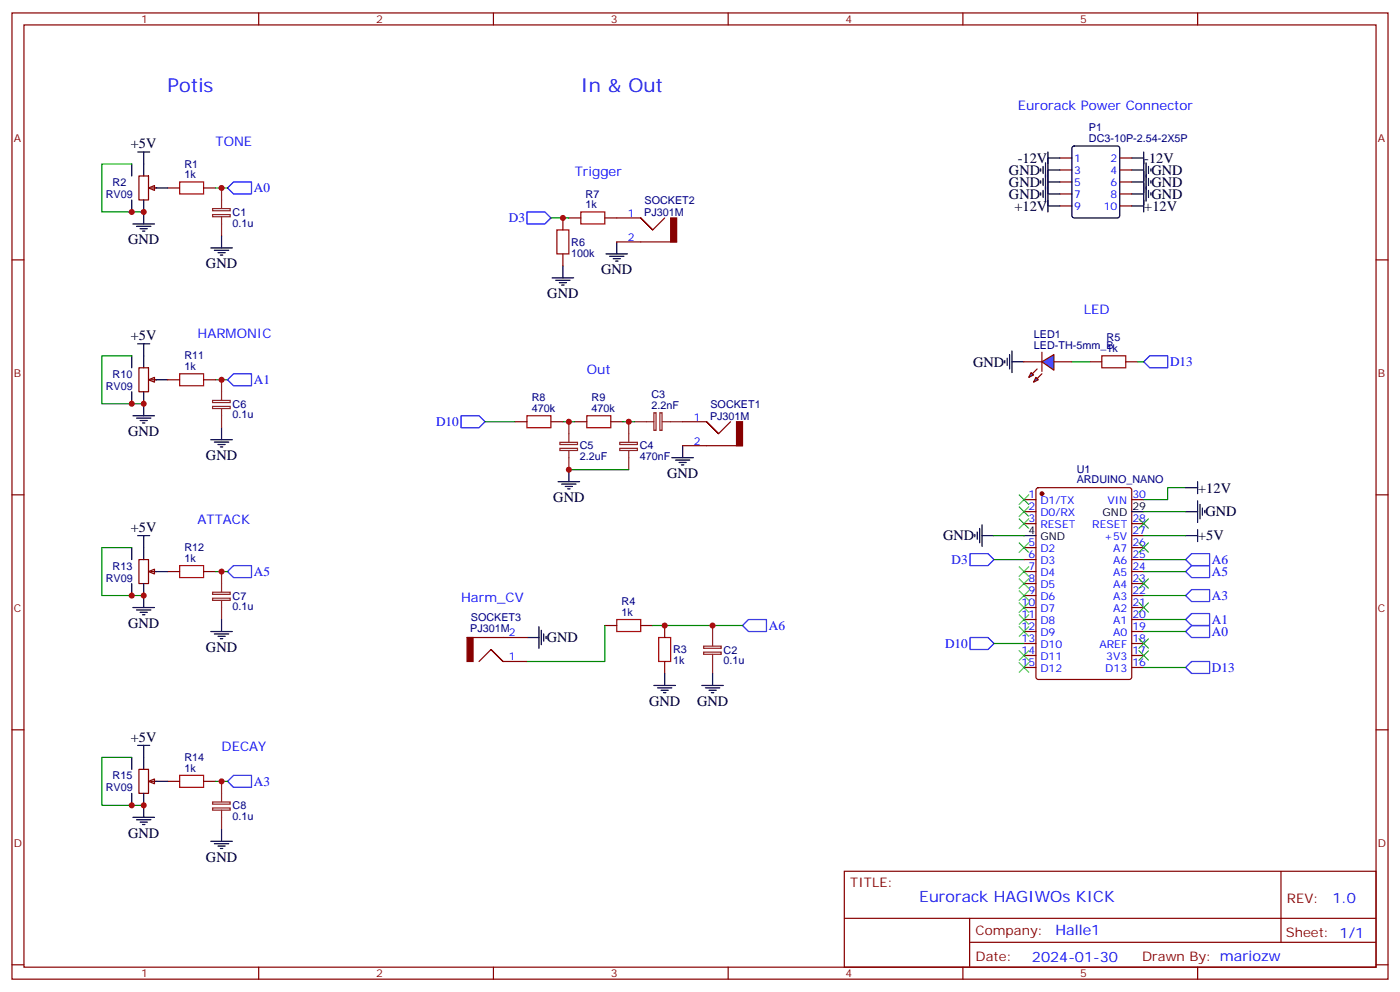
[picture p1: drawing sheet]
<svg xmlns="http://www.w3.org/2000/svg" width="412mm" height="292mm" viewBox="0 0 412 292" stroke-linecap="round" stroke-linejoin="round" font-family="sans-serif">
<g fill="none" stroke="#870000" stroke-width=".35">
<path d="M3.5 3.8h405.4v284.3h-405.4zM7.1 7.3h398.2v277.3h-398.2zM76.2 3.8v3.5M145.3 3.8v3.5M214.5 3.8v3.5M283.6 3.8v3.5M352.8 3.8v3.5M49.4 55.3h3.5M60 55.3h3.5M3.5 76.5h3.6M165.8 64.1v3.6M165.8 74.7v3.5"/>
<path d="M167.6 64.1h3.5M178.2 64.1h3.5M405.3 76.5h3.6M321 106.5h3.6M331.6 106.5h3.5M151.7 124.1h3.5M162.3 124.1h3.5M169.3 124.1h3.6M179.9 124.1h3.5M3.5 145.6h3.6M301.6 147h3.6M301.6 150.6h3.6"/>
<path d="M301.6 154.1h3.6M305.4 143.7l.5-.2h26.8l.6 .4 .1 55.3-.5 .7-27 .1-.7-.5v-55.3zM333.4 147h3.5M333.4 154.1h3.5M333.4 157.6h3.5M405.3 145.6h3.6M301.6 161.1h3.6M301.6 164.7h3.6M301.6 168.2h3.6M301.6 171.7h3.6M301.6 175.3h3.6M301.6 178.8h3.6"/>
<path d="M333.4 161.1h3.5M333.4 164.7h3.5M333.4 168.2h3.5M333.4 171.7h3.5M333.4 175.3h3.5M333.4 178.8h3.5M178.2 184.1h3.5M188.7 184.1h3.6M195.8 184.1v3.5M195.8 194.7v3.5M301.6 182.3h3.6M301.6 185.8h3.6"/>
<path d="M301.6 189.4h3.6M301.6 192.9h3.6M301.6 196.4h3.6M333.4 182.3h3.5M333.4 185.8h3.5M333.4 189.4h3.5M333.4 192.9h3.5M333.4 196.4h3.5M3.5 214.8h3.6M405.3 214.8h3.6M248.7 256.4h156.6v28.2h-156.6zM377.3 256.4v20.9"/>
<path d="M248.7 270.2h156.5M285.6 277.3h119.6M285.6 270.2v14.2M3.5 283.9h3.6M76.2 284.6v3.5M145.3 284.6v3.5M214.5 284.6v3.5M283.6 284.6v3.5M352.8 284.6v3.5M405.3 283.9h3.6"/>
</g>
<circle cx="306.9" cy="145.3" r=".53" fill="#870000" stroke="#870000" stroke-width=".35"/>
<g fill="none" stroke="#000" stroke-width=".35">
<path d="M38.8 48.3v3.5M38.8 58.8v3.6M62.1 73h6.3M63.1 73.7h4.3M64.2 74.4h2.1M64.9 75.1h.7M65.3 69.4v3.6M165.8 78.2v3.6M162.6 81.8h6.4M163.7 82.5h4.2M164.7 83.2h2.2M165.5 83.9h.7"/>
<path d="M296 106.1v.7M296.7 105.4v2.1M297.4 104.4v4.2M298.1 106.5h3.5M298.1 103.3v6.3M167.6 138.2v3.5M164.4 141.7h6.3M165.5 142.5h4.2M166.5 143.2h2.1M167.2 143.9h.7M287.2 157.3v.7M287.9 156.6v2.1"/>
<path d="M288.6 155.5v4.2M289.3 157.6h3.5M289.3 154.4v6.4M301.6 157.6h3.6M333.4 150.6h3.5M349.2 157.6h3.6M349.2 150.6h3.6M352.8 147.4v6.3M352.8 155.9v3.5M353.5 148.4v4.3M354.2 149.5v2.1M354.9 150.2v.7"/>
<path d="M195.8 198.2v3.5M192.6 201.7h6.4M193.7 202.4h4.2M194.7 203.1h2.1M195.4 203.8h.7"/>
</g>
<g fill="none" stroke="#008700" stroke-width=".35">
<path d="M63.5 55.3h3.5M162.3 64.1h5.3M315.7 106.5h5.3M335.1 106.5h1.8M142.9 124.1h8.8M165.8 124.1h3.5M167.6 138.2h17.6M183.4 124.1h3.6M292.8 157.6h8.8M336.9 150.6h12.3M336.9 157.6h12.3M349.2 143.5h-5.2v3.5h-7.1"/>
<path d="M292.8 164.7h8.8M336.9 164.7h12.3M336.9 168.2h12.3M336.9 175.3h12.3M192.3 184.1h26.4M292.8 189.4h8.8M336.9 182.3h12.3M336.9 185.8h12.3M336.9 196.4h12.3"/>
</g>
<path d="M52.9 53.6h7.1v3.5h-7.1zM164 67.7h3.6v7h-3.6zM171.1 62.4h7.1v3.5h-7.1zM324.6 104.7h7v3.5h-7zM155.2 122.3h7.1v3.6h-7.1zM172.9 122.3h7v3.6h-7zM181.7 182.3h7v3.5h-7zM194 187.6h3.6v7.1h-3.6z" fill="none" stroke="#a10000" stroke-width=".35"/>
<g fill="none" stroke="#00f" stroke-width=".35">
<path d="M67 55.3l1.8-1.7h5.3v3.5h-5.3zM155.2 62.4h5.3l1.8 1.7-1.8 1.8h-5.3zM338.7 104.7h5.3v3.5h-5.3l-1.8-1.7zM135.8 122.3h5.3l1.8 1.8-1.8 1.8h-5.3zM285.8 162.9h5.2l1.8 1.8-1.8 1.7h-5.2zM349.2 175.3l1.8-1.8h5.3v3.5h-5.3zM349.2 168.2l1.8-1.8h5.3v3.6h-5.3zM349.2 164.7l1.8-1.8h5.3v3.5h-5.3zM220.5 182.3h5.3v3.5h-5.3l-1.8-1.7zM285.8 187.6h5.2l1.8 1.8-1.8 1.7h-5.2zM349.2 182.3l1.8-1.7h5.3v3.5h-5.3zM349.2 185.8l1.8-1.7h5.3v3.5h-5.3z"/>
<path d="M349.2 196.4l1.8-1.7h5.3v3.5h-5.3z"/>
</g>
<g fill="none" stroke="#8c2424" stroke-width=".35">
<path d="M65.3 55.3v6M62.6 61.4h5.2v.6h-5.2zM62.6 63.1h5.2v.7h-5.2zM65.3 63.8v5.6M164.9 130.2h5.2v.6h-5.2zM164.9 131.9h5.2v.7h-5.2zM167.6 124.1v6M167.6 132.6v5.6M182.6 130.2h5.1v.6h-5.1zM182.6 131.9h5.1v.7h-5.1zM185.2 124.1v6M185.2 132.6v5.6"/>
<path d="M187 124.1h5.6M192.6 121.5h.7v5.1h-.7zM194.4 121.5h.6v5.1h-.6zM195.1 124.1h6M207.3 190.1h5.1v.7h-5.1zM207.3 191.9h5.1v.6h-5.1zM209.9 184.1v6M209.9 192.5v5.7"/>
</g>
<g fill="none" stroke="#3c3" stroke-width=".35">
<path d="M300.2 152.7l2.8 2.8M300.2 159.7l2.8 2.9M300.2 149.2l2.8 2.8M300.2 145.6l2.8 2.8M303 159.7l-2.8 2.9M303 149.2l-2.8 2.8M303 145.6l-2.8 2.8M303 152.7l-2.8 2.8M335.5 152.7l2.8 2.8M335.5 159.7l2.8 2.9M338.3 152.7l-2.8 2.8M338.3 159.7l-2.8 2.9"/>
<path d="M300.2 177.4l2.8 2.8M300.2 173.8l2.8 2.9M300.2 170.3l2.8 2.8M300.2 166.8l2.8 2.8M303 177.4l-2.8 2.8M303 173.8l-2.8 2.9M303 170.3l-2.8 2.8M303 166.8l-2.8 2.8M335.5 170.3l2.8 2.8M335.5 177.4l2.8 2.8M338.3 170.3l-2.8 2.8M338.3 177.4l-2.8 2.8"/>
<path d="M300.2 195l2.8 2.8M300.2 191.5l2.8 2.8M300.2 184.4l2.8 2.9M300.2 180.9l2.8 2.8M303 195l-2.8 2.8M303 191.5l-2.8 2.8M303 184.4l-2.8 2.9M303 180.9l-2.8 2.8M335.5 188l2.8 2.8M338.3 188l-2.8 2.8"/>
</g>
<path d="M43.7 55.3l1.8-.7v1.4z" fill="#f0f0f0" stroke="#870000" stroke-width=".35"/>
<path d="M40.9 51.8h2.8v7h-2.8zM44.4 55.3h1.8" fill="none" stroke="#870000" stroke-width=".35"/>
<g fill="none" stroke="#000" stroke-width=".35">
<path d="M42.3 48.3v3.5M42.3 58.8v7.1M45.9 55.3h3.5M39.2 65.9h6.3M40.2 66.6h4.2M41.3 67.3h2.1M42 68h.7M38.8 104.7v3.5M38.8 115.3v3.5M42.3 118.8v3.5M39.2 122.3h6.3M40.2 123h4.2"/>
<path d="M41.3 123.8h2.1M42 124.5h.7"/>
</g>
<path d="M43.7 111.8l1.8-.7v1.4z" fill="#f0f0f0" stroke="#870000" stroke-width=".35"/>
<path d="M40.9 108.2h2.8v7.1h-2.8zM44.4 111.8h1.8M49.4 111.8h3.5M60 111.8h3.5M49.4 168.2h3.5M60 168.2h3.5" fill="none" stroke="#870000" stroke-width=".35"/>
<g fill="none" stroke="#000" stroke-width=".35">
<path d="M42.3 104.7v3.5M42.3 115.3v3.5M45.9 111.8h3.5M62.1 129.4h6.3M63.1 130.1h4.3M64.2 130.8h2.1M64.9 131.5h.7M65.3 125.9v3.5M38.8 161.1v3.6M38.8 171.7v3.6M62.1 185.8h6.3M63.1 186.5h4.3"/>
<path d="M64.2 187.3h2.1M64.9 188h.7M65.3 182.3v3.5"/>
</g>
<path d="M63.5 111.8h3.5M63.5 168.2h3.5" fill="none" stroke="#008700" stroke-width=".35"/>
<path d="M62.6 117.8h5.2v.7h-5.2zM62.6 119.6h5.2v.6h-5.2zM65.3 111.8v6M65.3 120.2v5.7M62.6 174.3h5.2v.6h-5.2zM62.6 176h5.2v.7h-5.2zM65.3 168.2v6M65.3 176.7v5.6" fill="none" stroke="#8c2424" stroke-width=".35"/>
<path d="M67 111.8l1.8-1.8h5.3v3.5h-5.3zM68.8 166.4h5.3v3.6h-5.3l-1.8-1.8z" fill="none" stroke="#00f" stroke-width=".35"/>
<path d="M52.9 110h7.1v3.5h-7.1zM52.9 166.4h7.1v3.6h-7.1z" fill="none" stroke="#a10000" stroke-width=".35"/>
<path d="M43.7 168.2l1.8-.7v1.4z" fill="#f0f0f0" stroke="#870000" stroke-width=".35"/>
<path d="M40.9 164.7h2.8v7h-2.8zM44.4 168.2h1.8M49.4 229.9h3.5M60 229.9h3.5" fill="none" stroke="#870000" stroke-width=".35"/>
<g fill="none" stroke="#000" stroke-width=".35">
<path d="M39.2 178.8h6.3M40.2 179.5h4.2M42.3 161.1v3.6M42.3 171.7v7.1M45.9 168.2h3.5M41.3 180.2h2.1M42 180.9h.7M38.8 222.9v3.5M38.8 233.5v3.5M62.1 247.6h6.3M63.1 248.3h4.3M64.2 249h2.1"/>
<path d="M64.9 249.7h.7M65.3 244.1v3.5"/>
</g>
<path d="M52.9 228.2h7.1v3.5h-7.1z" fill="none" stroke="#a10000" stroke-width=".35"/>
<path d="M67 229.9l1.8-1.7h5.3v3.5h-5.3z" fill="none" stroke="#00f" stroke-width=".35"/>
<path d="M62.6 236h5.2v.6h-5.2zM62.6 237.8h5.2v.6h-5.2zM65.3 229.9v6M65.3 238.4v5.7" fill="none" stroke="#8c2424" stroke-width=".35"/>
<path d="M63.5 229.9h3.5" fill="none" stroke="#008700" stroke-width=".35"/>
<path d="M43.7 229.9l1.8-.7v1.4z" fill="#f0f0f0" stroke="#870000" stroke-width=".35"/>
<g fill="none" stroke="#870000" stroke-width=".35">
<path d="M312.2 46.5h3.5M312.2 50h3.5M312.2 53.6h3.5M312.2 57.1h3.5M329.8 46.5h3.6M329.8 50h3.6M329.8 53.6h3.6M329.8 57.1h3.6M312.2 60.6h3.5M329.8 60.6h3.6M301.6 106.5h5.3M310.4 106.5h5.3"/>
<path d="M40.9 226.4h2.8v7.1h-2.8zM44.4 229.9h1.8"/>
</g>
<g fill="none" stroke="#000" stroke-width=".35">
<path d="M40.6 44.7h3.5M42.3 44.7v3.6M306.6 49.7v.7M306.6 53.2v.7M306.6 56.7v.7M307.3 49v2.1M307.3 52.5v2.1M307.3 56v2.1M308 47.9v11.3M308.7 46.5h3.5M308.7 44.7v17.7M308.7 50h3.5"/>
<path d="M308.7 53.6h3.5M308.7 57.1h3.5M316 43.2l.4-.2h12.7l.7 .4v20l-.4 .7h-13l-.6-.4-.1-20zM333.4 46.5h3.5M333.4 50h3.5M333.4 53.6h3.5M333.4 57.1h3.5M336.9 44.7v17.7M337.6 47.9v11.3M338.3 49v2.1M338.3 52.5v2.1M338.3 56v2.1"/>
<path d="M339 49.7v.7M339 53.2v.7M339 56.7v.7M178.5 74.7h6.4M179.6 75.4h4.2M180.6 76.1h2.1M181.3 76.8h.7M181.7 71.2v3.5M308.7 60.6h3.5M333.4 60.6h3.5M40.6 101.2h3.5M42.3 101.2v3.5"/>
<path d="M197.9 134.7h6.4M199 135.4h4.2M200 136.1h2.1M200.7 136.8h.7M201.1 131.2v3.5M40.6 157.6h3.5M42.3 157.6v3.5M349.2 143.5h3.6M352.8 141.7v3.6M155.2 187.6h3.5M158.7 184.4v6.4M159.5 185.5v4.2"/>
<path d="M160.2 186.5v2.2M160.9 187.3v.7M209.9 198.2v3.5M40.6 219.4h3.5M42.3 219.4v7M206.7 201.7h6.4M207.8 202.4h4.2M208.8 203.1h2.2M209.5 203.8h.8M42.3 233.5v7M45.9 229.9h3.5M39.2 240.5h6.3"/>
<path d="M40.2 241.2h4.2M41.3 241.9h2.1M42 242.6h.7"/>
</g>
<path d="M335.5 191.5l2.8 2.8M338.3 191.5l-2.8 2.8" fill="none" stroke="#3c3" stroke-width=".35"/>
<path d="M178.2 184.1v10.6h-23" fill="none" stroke="#008700" stroke-width=".35"/>
<g fill="#09f" stroke="#870000" stroke-width=".35">
<path d="M303.7 109.6l.7 .7-1.4 .8z"/>
<path d="M305.2 111.1l.7 .7-1.5 .7z"/>
</g>
<g fill="#870000" stroke="#870000" stroke-width=".35">
<path d="M305.5 108.6l-1.4 1.4z"/>
<path d="M306.9 110l-1.4 1.4z"/>
</g>
<path d="M306.9 103.6v5.7z" fill="#f00" stroke="#870000" stroke-width=".35"/>
<path d="M306.9 106.5l3.5-2.1v4.5z" fill="#09f" stroke="#870000" stroke-width=".35"/>
<g fill="#870000" stroke="#870000" stroke-width=".35">
<path d="M217 124.1h1.7v7.1h-1.7z"/>
<path d="M197.6 64.1h1.7v7.1h-1.7z"/>
<path d="M137.6 187.6h1.7v7.1h-1.7z"/>
</g>
<path d="M181.7 64.1h7M181.7 71.2h17.6M195.8 64.1l-3.5 3.6-3.6-3.6 3.6 3.6M201.1 124.1h7M201.1 131.2h17.6M215.2 124.1l-3.5 3.5-3.6-3.5 3.6 3.5M137.6 187.6h17.6M144.6 191.1l3.6 3.6-3.6-3.6-3.5 3.6M148.2 194.7h7" fill="none" stroke="#870000" stroke-width=".35"/>
<path d="M38.8 48.3h-8.8v14.1h12.3M38.8 104.7h-8.8v14.1h12.3M38.8 161.1h-8.8v14.2h12.3M38.8 222.9h-8.8v14.1h12.3" fill="none" stroke="#008700" stroke-width=".35"/>
<g fill="#c00">
<circle cx="65.3" cy="55.3" r=".88"/>
<circle cx="165.8" cy="64.1" r=".88"/>
<circle cx="167.6" cy="124.1" r=".88"/>
<circle cx="185.2" cy="124.1" r=".88"/>
<circle cx="167.6" cy="138.2" r=".88"/>
<circle cx="65.3" cy="111.8" r=".88"/>
<circle cx="65.3" cy="168.2" r=".88"/>
<circle cx="65.3" cy="229.9" r=".88"/>
<circle cx="195.8" cy="184.1" r=".88"/>
<circle cx="209.9" cy="184.1" r=".88"/>
<circle cx="42.3" cy="118.8" r=".88"/>
<circle cx="38.8" cy="118.8" r=".88"/>
<circle cx="42.3" cy="62.4" r=".88"/>
<circle cx="38.8" cy="62.4" r=".88"/>
<circle cx="42.3" cy="175.3" r=".88"/>
<circle cx="38.8" cy="175.3" r=".88"/>
<circle cx="42.3" cy="237" r=".88"/>
<circle cx="38.8" cy="237" r=".88"/>
</g>
<g font-size="5.6" fill="#00f">
<text x="49.4" y="27.1">Potis</text>
<text x="171.1" y="27.1">In &amp; Out</text>
</g>
<text font-size="4.6" fill="#00f" x="270.8" y="265.4">Eurorack HAGIWOs KICK</text>
<g font-size="4.2">
<text x="38.6" y="43.6">+5V</text>
<text x="299.8" y="47.9">-12V</text>
<text x="337.1" y="47.9">-12V</text>
<text x="297.2" y="51.4">GND</text>
<text x="339.2" y="51.5">GND</text>
<text x="297.2" y="55">GND</text>
<text x="297.2" y="58.5">GND</text>
<text x="339.2" y="55">GND</text>
<text x="339.2" y="58.5">GND</text>
<text x="298.8" y="62.1">+12V</text>
<text x="337.1" y="62.1">+12V</text>
<text x="37.7" y="71.9">GND</text>
<text x="60.7" y="79">GND</text>
<text x="177.1" y="80.7">GND</text>
<text x="161.2" y="87.8">GND</text>
<text x="38.6" y="100.1">+5V</text>
<text x="286.6" y="107.9">GND</text>
<text x="37.7" y="128.4">GND</text>
<text x="60.7" y="135.4">GND</text>
<text x="196.5" y="140.7">GND</text>
<text x="163" y="147.8">GND</text>
<text x="353" y="145">+12V</text>
<text x="355.1" y="152">GND</text>
<text x="38.6" y="156.5">+5V</text>
<text x="277.8" y="159">GND</text>
<text x="353" y="159">+5V</text>
<text x="37.7" y="184.8">GND</text>
<text x="60.7" y="191.9">GND</text>
<text x="161" y="189">GND</text>
<text x="191.2" y="207.7">GND</text>
<text x="205.3" y="207.8">GND</text>
<text x="38.6" y="218.2">+5V</text>
<text x="37.7" y="246.6">GND</text>
<text x="60.7" y="253.6">GND</text>
</g>
<g font-size="4.2" fill="#00f">
<text x="392.5" y="265.7">1.0</text>
<text x="310.9" y="275.2">Halle1</text>
<text x="304" y="283">2024-01-30</text>
</g>
<g font-size="3.9" fill="#00f">
<text x="299.9" y="32.4">Eurorack Power Connector</text>
<text x="63.5" y="43">TONE</text>
<text x="169.3" y="51.8">Trigger</text>
<text x="74.8" y="56.6">A0</text>
<text x="149.9" y="65.4">D3</text>
<text x="319.3" y="92.4">LED</text>
<text x="58.2" y="99.4">HARMONIC</text>
<text x="344.7" y="107.8">D13</text>
<text x="74.8" y="113">A1</text>
<text x="172.9" y="110">Out</text>
<text x="128.4" y="125.4">D10</text>
<text x="58.2" y="154.1">ATTACK</text>
<text x="280.3" y="165.9">D3</text>
<text x="357" y="166">A6</text>
<text x="74.8" y="169.5">A5</text>
<text x="357" y="169.5">A5</text>
<text x="135.8" y="177">Harm_CV</text>
<text x="357" y="176.6">A3</text>
<text x="226.5" y="185.4">A6</text>
<text x="357" y="183.6">A1</text>
<text x="278.4" y="190.6">D10</text>
<text x="357" y="187.2">A0</text>
<text x="357" y="197.8">D13</text>
<text x="65.3" y="221.1">DECAY</text>
<text x="74.8" y="231.2">A3</text>
</g>
<g font-size="3.9" fill="#800">
<text x="250.5" y="261">TITLE:</text>
<text x="379.1" y="265.7">REV:</text>
<text x="287.4" y="275.2">Company:</text>
<text x="378.7" y="275.8">Sheet: 1/1</text>
<text x="287.4" y="282.9">Date:</text>
<text x="336.4" y="282.9">Drawn By: mariozw</text>
</g>
<g font-size="3.2" fill="#800">
<text x="41.6" y="6.8">1</text>
<text x="110.8" y="6.8">2</text>
<text x="179.9" y="6.8">3</text>
<text x="249.1" y="6.8">4</text>
<text x="318.2" y="6.8">5</text>
<text x="4.1" y="41.9">A</text>
<text x="405.9" y="41.9">A</text>
<text x="4.1" y="111.1">B</text>
<text x="405.9" y="111.1">B</text>
<text x="4.1" y="180.2">C</text>
<text x="405.9" y="180.2">C</text>
<text x="4.1" y="249.3">D</text>
<text x="405.9" y="249.3">D</text>
<text x="41.6" y="287.6">1</text>
<text x="110.8" y="287.6">2</text>
<text x="179.9" y="287.6">3</text>
<text x="249.1" y="287.6">4</text>
<text x="318.2" y="287.6">5</text>
</g>
<g font-size="3.2" fill="#000080">
<text x="320.8" y="41.9">DC3-10P-2.54-2X5P</text>
<text x="320.8" y="38.7">P1</text>
<text x="54.3" y="52.5">1k</text>
<text x="54.3" y="49.3">R1</text>
<text x="31.2" y="58.2">RV09</text>
<text x="33.2" y="54.7">R2</text>
<text x="172.5" y="58.1">R7</text>
<text x="189.9" y="60">SOCKET2</text>
<text x="68.5" y="63.5">C1</text>
<text x="172.5" y="61.3">1k</text>
<text x="189.8" y="63.5">PJ301M</text>
<text x="68.5" y="66.7">0.1u</text>
<text x="168.3" y="75.5">100k</text>
<text x="168.3" y="72.3">R6</text>
<text x="304.6" y="99.4">LED1</text>
<text x="326" y="100.5">R5</text>
<text x="54.3" y="105.8">R11</text>
<text x="304.6" y="102.6">LED-TH-5mm_B</text>
<text x="326" y="103.6">1k</text>
<text x="33.2" y="111.2">R10</text>
<text x="54.3" y="108.9">1k</text>
<text x="31.2" y="114.7">RV09</text>
<text x="68.5" y="120">C6</text>
<text x="156.6" y="118.1">R8</text>
<text x="174.3" y="118.1">R9</text>
<text x="191.9" y="117.2">C3</text>
<text x="209.3" y="119.9">SOCKET1</text>
<text x="68.5" y="123.2">0.1u</text>
<text x="156.6" y="121.3">470k</text>
<text x="174.3" y="121.3">470k</text>
<text x="191.9" y="120.4">2.2nF</text>
<text x="209.2" y="123.5">PJ301M</text>
<text x="170.8" y="135.5">2.2uF</text>
<text x="170.8" y="132.3">C5</text>
<text x="188.5" y="135.5">470nF</text>
<text x="188.5" y="132.3">C4</text>
<text x="317.2" y="142.3">ARDUINO_NANO</text>
<text x="317.2" y="139.1">U1</text>
<text x="33.2" y="167.6">R13</text>
<text x="54.3" y="165.4">1k</text>
<text x="54.3" y="162.2">R12</text>
<text x="31.2" y="171.1">RV09</text>
<text x="68.5" y="179.6">0.1u</text>
<text x="68.5" y="176.4">C7</text>
<text x="183.1" y="178.1">R4</text>
<text x="138.5" y="185.8">PJ301M</text>
<text x="138.7" y="182.7">SOCKET3</text>
<text x="183.1" y="181.3">1k</text>
<text x="198.3" y="195.4">1k</text>
<text x="198.3" y="192.2">R3</text>
<text x="213.1" y="195.5">0.1u</text>
<text x="213.1" y="192.3">C2</text>
<text x="54.3" y="227.1">1k</text>
<text x="54.3" y="223.9">R14</text>
<text x="31.2" y="232.9">RV09</text>
<text x="33.2" y="229.3">R15</text>
<text x="68.5" y="238.2">C8</text>
<text x="68.5" y="241.3">0.1u</text>
</g>
<g font-size="3.2" fill="#00f">
<text x="316.4" y="47.6">1</text>
<text x="327.1" y="47.6">2</text>
<text x="316.4" y="51.1">3</text>
<text x="327.1" y="51.1">4</text>
<text x="316.4" y="54.6">5</text>
<text x="316.4" y="58.1">7</text>
<text x="327.1" y="54.6">6</text>
<text x="327.1" y="58.1">8</text>
<text x="185" y="63.8">1</text>
<text x="316.4" y="61.7">9</text>
<text x="325.1" y="61.7">10</text>
<text x="185" y="70.8">2</text>
<text x="204.4" y="123.8">1</text>
<text x="204.4" y="130.8">2</text>
<text x="303" y="146.7">1</text>
<text x="306.5" y="148.4">D1/TX</text>
<text x="326.2" y="148.4">VIN</text>
<text x="333.6" y="146.7">30</text>
<text x="303" y="150.2">2</text>
<text x="303" y="153.7">3</text>
<text x="306.5" y="152">D0/RX</text>
<text x="306.5" y="155.5">RESET</text>
<text x="321.7" y="155.5">RESET</text>
<text x="333.6" y="153.7">28</text>
<text x="303" y="160.8">5</text>
<text x="325.3" y="159">+5V</text>
<text x="333.6" y="160.8">26</text>
<text x="333.6" y="157.3">27</text>
<text x="303" y="164.3">6</text>
<text x="303" y="167.9">7</text>
<text x="306.5" y="162.6">D2</text>
<text x="306.5" y="166.1">D3</text>
<text x="327.9" y="166.1">A6</text>
<text x="327.9" y="162.6">A7</text>
<text x="333.6" y="167.9">24</text>
<text x="333.6" y="164.3">25</text>
<text x="303" y="171.4">8</text>
<text x="306.5" y="169.6">D4</text>
<text x="306.5" y="173.1">D5</text>
<text x="327.9" y="173.1">A4</text>
<text x="327.9" y="169.6">A5</text>
<text x="333.6" y="171.4">23</text>
<text x="300.9" y="178.4">10</text>
<text x="303" y="174.9">9</text>
<text x="306.5" y="176.7">D6</text>
<text x="327.9" y="176.7">A3</text>
<text x="333.6" y="178.4">21</text>
<text x="333.6" y="174.9">22</text>
<text x="300.9" y="182">11</text>
<text x="300.9" y="185.5">12</text>
<text x="306.5" y="180.2">D7</text>
<text x="306.5" y="183.7">D8</text>
<text x="327.9" y="183.7">A1</text>
<text x="327.9" y="180.2">A2</text>
<text x="333.6" y="185.5">19</text>
<text x="333.6" y="182">20</text>
<text x="149.9" y="187.3">2</text>
<text x="300.9" y="189">13</text>
<text x="306.5" y="187.3">D9</text>
<text x="306.5" y="190.8">D10</text>
<text x="323.9" y="190.8">AREF</text>
<text x="327.9" y="187.3">A0</text>
<text x="333.6" y="189">18</text>
<text x="149.9" y="194.3">1</text>
<text x="300.9" y="192.5">14</text>
<text x="300.9" y="196.1">15</text>
<text x="306.5" y="194.3">D11</text>
<text x="306.5" y="197.8">D12</text>
<text x="325.6" y="197.8">D13</text>
<text x="325.9" y="194.3">3V3</text>
<text x="333.6" y="196.1">16</text>
<text x="333.6" y="192.5">17</text>
</g>
<g font-size="3.2">
<text x="324.8" y="152">GND</text>
<text x="333.6" y="150.2">29</text>
<text x="303" y="157.3">4</text>
<text x="306.5" y="159">GND</text>
</g>
</svg>
